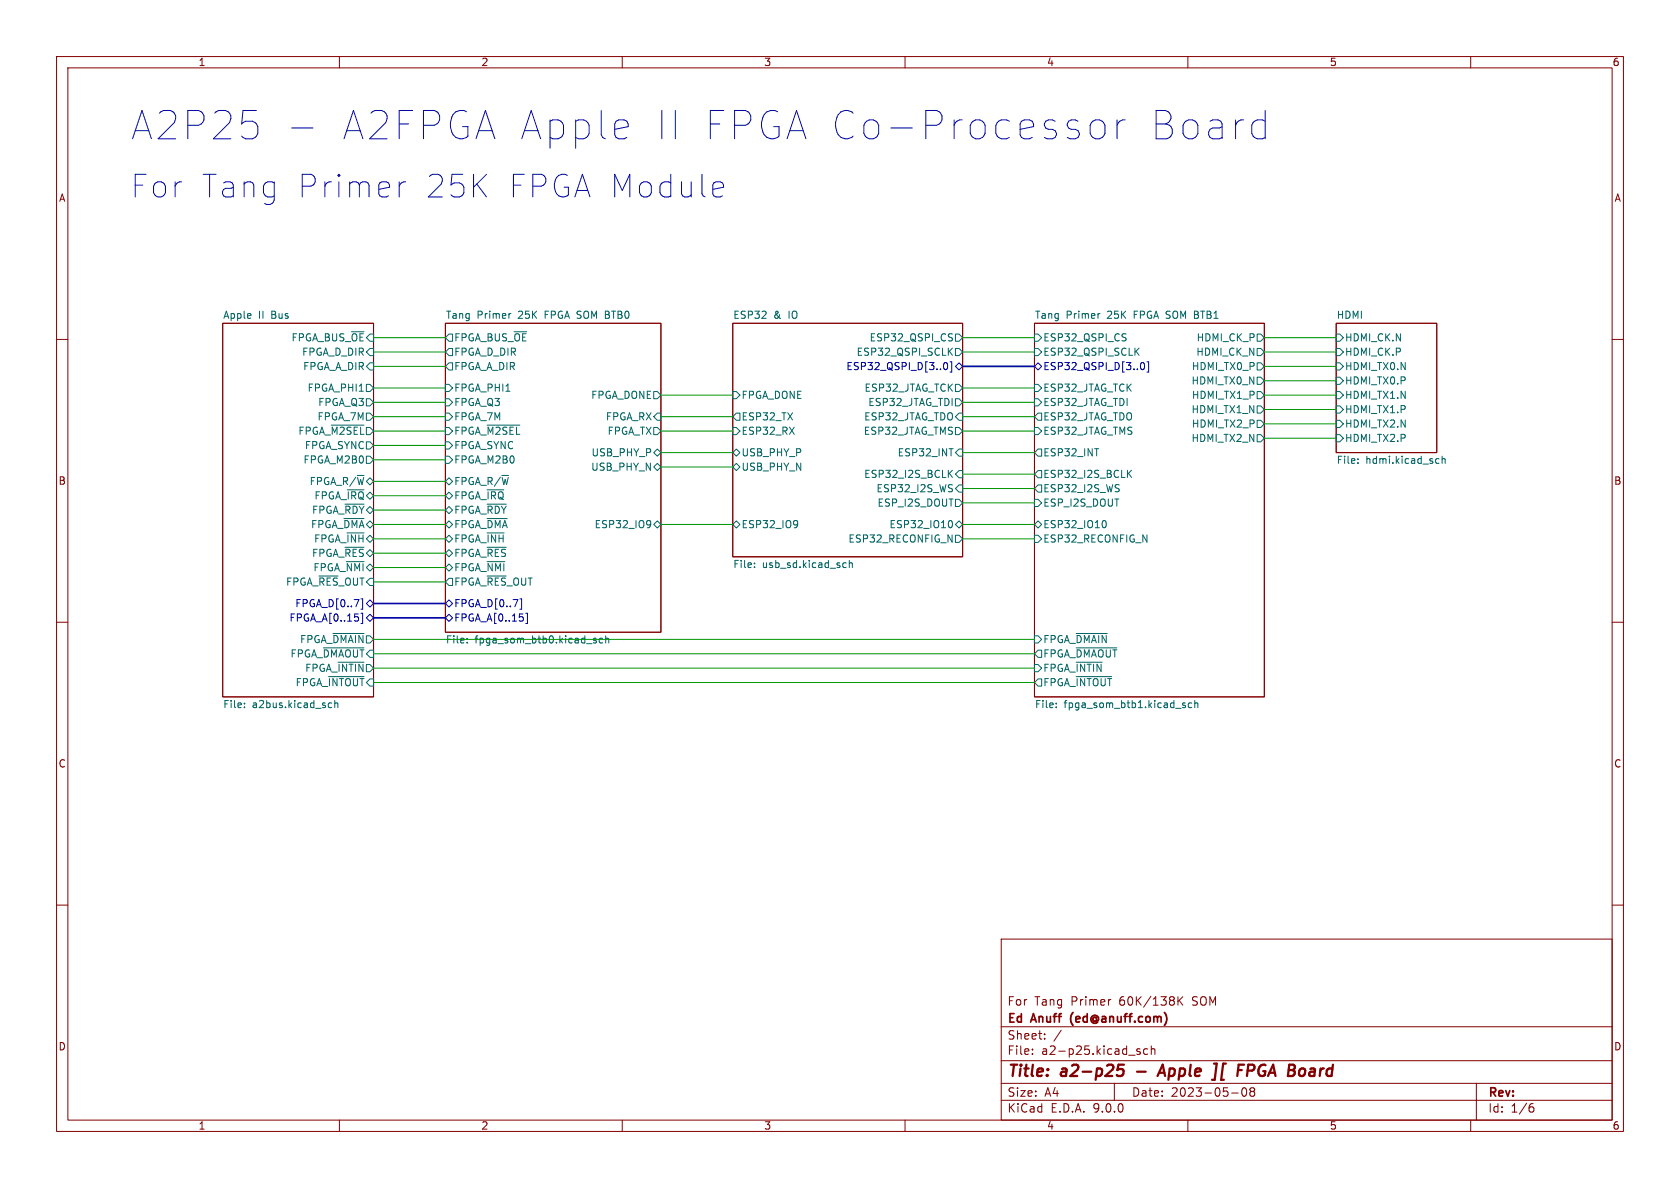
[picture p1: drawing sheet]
<svg xmlns="http://www.w3.org/2000/svg" width="297mm" height="210mm" viewBox="0 0 297 210" stroke-linecap="round" stroke-linejoin="round" font-family="sans-serif">
<g fill="none" stroke="#840000" stroke-width=".18">
<path d="M10 10h277v190h-277zM12 12h273v186h-273zM60 10v2M110 10v2M160 10v2M210 10v2M260 10v2M39.4 57.2h26.6v66h-26.6zM78.7 57.2h38.1v54.6h-38.1zM129.5 57.2h40.7v41.2h-40.7zM182.9 57.2h40.6v66h-40.6zM236.2 57.2h17.8v22.8h-17.8z"/>
<path d="M10 60h2M285 60h2M10 110h2M285 110h2M10 160h2M177 166h108v32h-108zM196.2 176.7h.2M208.2 176.2v1.5M208.5 176.8l.6 .9M209.1 176.2l-.9 .9M285 160h2M60 198v2"/>
<path d="M110 198v2M160 198v2M177 194.5h108M177 191.5h108M177 187.5h108M177 181.5h108M182.5 186.3v.1M182.5 185.5v.1M184.7 183.6v.1M184.7 182.8v.1M187.6 182.1l-1.3 2M197 191.5v3"/>
<path d="M201 185.8l.5 .2 .1 .2-.2 .2-.4-.1M201 185.5h.5M202.9 185.5l-.4-.1-.3 .3v.4l.1 .2h.6M203.5 185.5l.2-.1 .4 .1 .1 .9M203.5 184.9v1.5M210 198v2M217.7 193.2h1.2M219.7 192.4a1 1 0 0 0 .2 1.4 .81 .81 0 0 0 .6-.6 .81 .81 0 0 0-.3-.8M221.2 192.9l-.2 .3v.5l.2 .1 .5-.1 .1-.2-.1-.4-.2-.2M221.2 192.9l-.2-.2 .2-.4 .5 .1 .1 .2-.3 .3M221.2 192.9h.3M260 198v2"/>
<path d="M261 191.5v6.5M270.6 195.7h.4l.2 .3-.1 .5-.5 .1M271 195.1l-.4 .1"/>
</g>
<path d="M198.7 188.2h-1l-.2 1 .3-.2 .7 .1 .1 .3v.4l-.4 .4-.7-.1M201 189.4h1.5M204.6 190.2l1-2 .4 2M204.9 189.6h.9M216.2 188l-.3 2.9h.5M220.6 189.3h.7M221.5 188.2h-.8l-.3 2M230.6 189l.2 .3-.2 .7" fill="none" stroke="#840000" stroke-width=".4"/>
<g fill="none" stroke="#006464" stroke-width=".18">
<path d="M78.7 59.7l.7-.6h.6v1.2h-.6zM90.3 55.4l-.2 .1M168.2 59l.2 .1M168.3 59.8v.3M168.9 59.1h.6l.7 .6-.7 .6h-.6zM182.9 59.1h.6l.6 .6-.6 .6h-.6zM194.5 55.4l-.3 .1M198.9 59l.2 .1M199 59.8v.3M222.2 59.1h.7l.6 .6-.6 .6h-.7zM236.2 59.1h.7l.6 .6-.6 .6h-.7zM58.6 75.2h5.8"/>
<path d="M64.8 67.9h.6l.6 .7-.6 .6h-.6zM64.8 73h.6l.6 .7-.6 .6h-.6zM64.8 78.1h.6l.6 .6-.6 .7h-.6zM64.8 70.5h.6l.6 .6-.6 .7h-.6zM65.4 64.1h.6v1.3h-.6l-.6-.6zM65.4 61.6h.6v1.3h-.6l-.6-.7zM78.7 73h.7l.6 .7-.6 .6h-.7zM78.7 67.9h.7l.6 .7-.6 .6h-.7zM78.7 70.5h.7l.6 .6-.6 .7h-.7zM78.7 78.1h.7l.6 .6-.6 .7h-.7zM78.7 75.6h.7l.6 .6-.6 .6h-.7zM78.7 64.8l.7-.7h.6v1.3h-.6z"/>
<path d="M79.4 61.6h.6v1.3h-.6l-.7-.7zM86.1 75.2h5.8M115.6 69.2h.6l.6 .7-.6 .6h-.6zM115.6 75.6h.6l.6 .6-.6 .6h-.6zM116.2 73h.6v1.3h-.6l-.6-.6zM129.5 75.6h.7l.6 .6-.6 .6h-.7zM129.5 69.2h.7l.6 .7-.6 .6h-.7zM130.2 73h.6v1.3h-.6l-.7-.6zM167.8 62.1l.6 .7M168.4 61.5l-.7 .8M168.9 61.6h.6l.7 .6-.7 .7h-.6zM168.9 67.9h.6l.7 .7-.7 .6h-.6z"/>
<path d="M168.9 70.5h.6l.7 .6-.7 .7h-.6zM168.9 75.6h.6l.7 .6-.7 .6h-.6zM169.5 73h.7v1.3h-.7l-.6-.6zM169.5 79.4h.7v1.2h-.7l-.6-.6zM182.9 61.6h.6l.6 .6-.6 .7h-.6zM182.9 67.9h.6l.6 .7-.6 .6h-.6zM182.9 70.5h.6l.6 .6-.6 .7h-.6zM182.9 75.6h.6l.6 .6-.6 .6h-.6zM183.5 73h.6v1.3h-.6l-.6-.6zM183.5 79.4h.6v1.2h-.6l-.6-.6zM200.8 62.1l.6 .7M201.4 61.5l-.8 .8"/>
<path d="M222.2 61.6h.7l.6 .6-.6 .7h-.7zM222.2 66.7h.7l.6 .6-.6 .6h-.7zM222.2 64.1h.7l.6 .7-.6 .6h-.7zM222.2 71.8h.7l.6 .6-.6 .6h-.7zM222.2 69.2h.7l.6 .7-.6 .6h-.7zM222.2 76.8h.7l.6 .7-.6 .6h-.7zM222.2 74.3h.7l.6 .6-.6 .7h-.7zM236.2 61.6h.7l.6 .6-.6 .7h-.7zM236.2 64.1h.7l.6 .7-.6 .6h-.7zM236.2 66.7h.7l.6 .6-.6 .6h-.7zM236.2 69.2h.7l.6 .7-.6 .6h-.7zM236.2 71.8h.7l.6 .6-.6 .6h-.7z"/>
<path d="M236.2 74.3h.7l.6 .6-.6 .7h-.7zM236.2 76.8h.7l.6 .7-.6 .6h-.7zM60.8 91.7h3.6M61 89.1h3.4M61 96.7h3.4M61.2 99.3h3.2M61.3 94.2h3.1M61.4 86.6h3M64.8 80.6h.6l.6 .7-.6 .6h-.6zM78.7 80.6h.7l.6 .7-.6 .6h-.7zM78.7 85.1l.7-.6 .6 .6-.6 .6zM78.7 92.7l.7-.6 .6 .6-.6 .6z"/>
<path d="M78.7 95.3l.7-.7 .6 .7-.6 .6zM78.7 87.6l.7-.6 .6 .6-.6 .7zM78.7 90.2l.7-.7 .6 .7-.6 .6zM78.7 97.8l.7-.6 .6 .6-.6 .6zM86.1 91.7h3.6M86.1 94.2h3M86.1 86.6h3M86.1 99.3h3.1M86.1 89.1h3.4M86.1 96.7h3.4M114.8 92l.2 .1a1.07 1.07 0 0 1-.1 1.1M115 92.6l-.2 .2"/>
<path d="M115.6 82.6l.6-.7 .6 .7-.6 .6zM115.6 80l.6-.6 .6 .6-.6 .6zM115.6 92.7l.6-.6 .6 .6-.6 .6zM129.5 82.6l.7-.7 .6 .7-.6 .6zM129.5 80l.7-.6 .6 .6-.6 .6zM129.5 92.7l.7-.6 .6 .6-.6 .6zM133.4 99.5v.2M140.8 92l.2 .1a1.07 1.07 0 0 1-.2 1.1M141 92.6l-.2 .2M149.2 99.5h.4M150.1 99.6l.2-.1h.3l.1 .8M150.1 99.1v1.2"/>
<path d="M167.8 83.7l.6 .7M168 92a.68 .68 0 0 1 .4 .7 .68 .68 0 0 1-.4 .6M168.2 85.7h.2M168.3 86.5v.3M168.4 83.1l-.7 .8M168.9 88.3h.6l.7 .6-.7 .6h-.6zM168.9 92.7l.6-.6 .7 .6-.7 .6zM168.9 94.6h.6l.7 .7-.7 .6h-.6zM169.5 83.2h.7v1.3h-.7l-.6-.7zM169.5 85.7h.7v1.3h-.7l-.6-.6zM182.9 88.3h.6l.6 .6-.6 .6h-.6zM182.9 92.7l.6-.6 .6 .6-.6 .6z"/>
<path d="M182.9 94.6h.6l.6 .7-.6 .6h-.6zM183.5 83.2h.6v1.3h-.6l-.6-.7zM183.5 85.7h.6v1.3h-.6l-.6-.6zM195.1 92a.68 .68 0 0 1 .5 .7 .68 .68 0 0 1-.5 .6M197.7 85.7h.2M197.8 86.5v.3M199.5 83.7l.5 .7M200 83.1l-.7 .8M240.1 81.8v.1M240.1 81.1v.2M254 81.1h.4M254.4 81.9h-.4"/>
<path d="M254.9 81.2l.2-.1h.3l.1 .8M254.9 80.6v1.3M56.4 101.8h3.4M57.2 114.5h7.2M58.1 119.6h6.3M58.9 112h5.5M59.8 117.1h4.6M78.7 100.3l.7-.6 .6 .6-.6 .7zM79.4 102.2h.6v1.3h-.6l-.7-.6zM82.6 113.5v.2M82.6 112.9v.1M86.1 101.8h3.4"/>
<path d="M105 113.2l.4 .1v.2l-.1 .2-.4-.1M105 112.9h.4M106.5 112.9l-.3-.1-.3 .3 .2 .5h.4M107.1 112.9l.2-.1 .3 .1v.8M107.1 112.4v1.3M133.4 100.2v.1M149.6 100.3h-.4M182.9 112.4h.6l.6 .6-.6 .7h-.6zM182.9 117.5h.6l.6 .6-.6 .6h-.6zM183.5 114.9h.6v1.3h-.6l-.6-.6zM190.3 112h5.4M190.3 114.5h7.1"/>
<path d="M190.3 117.1h4.5M190.3 119.6h6.2M43.2 125v.1M43.2 124.3v.1M58.2 125h.4M58.2 124.3h.4M59.2 124.4l.2-.1h.3v.8M59.2 123.8v1.3M183.5 120h.6v1.3h-.6l-.6-.6zM186.7 125v.1M186.7 124.3v.1M209.1 124.6l.4 .1 .1 .2-.2 .2-.4-.1"/>
<path d="M209.1 124.3h.4M210.7 124.3h-.4l-.2 .2 .1 .5h.5M211.2 124.4l.2-.1h.3l.1 .8M211.2 123.8v1.3"/>
</g>
<g fill="none" stroke="#000084" stroke-width=".18">
<path d="M166.9 64.2l.2-.1a.68 .68 0 0 1 .4 .6 .68 .68 0 0 1-.4 .6l-.2-.1M168 64h.3v1.8h-.3M168.9 64.8l.6-.7 .7 .7-.7 .6zM182.9 64.8l.6-.7 .6 .7-.6 .6zM201.7 64.2l.2-.1a.68 .68 0 0 1 .5 .6 .68 .68 0 0 1-.5 .6l-.2-.1M202.8 64h.3v1.8h-.3M63.8 108.4h.3v1.8h-.3M63.8 105.9h.3v1.8h-.3M64.8 109.2l.6-.6 .6 .6-.6 .7zM64.8 106.7l.6-.7 .6 .7-.6 .6zM78.7 109.2l.7-.6 .6 .6-.6 .7zM78.7 106.7l.7-.7 .6 .7-.6 .6z"/>
<path d="M91.9 105.9h.3v1.8h-.3M92.9 108.4h.3v1.8h-.3"/>
</g>
<path d="M170.2 64.8h12.7M66 109.2h12.7M66 106.7h12.7" fill="none" stroke="#000084" stroke-width=".3"/>
<g fill="none" stroke="#009600" stroke-width=".18">
<path d="M66 59.7h12.7M170.2 59.7h12.7M223.5 59.7h12.7M66 71.1h12.7M66 76.2h12.7M66 73.7h12.7M66 62.2h12.7M66 78.7h12.7M66 64.8h12.7M66 68.6h12.7M116.8 69.9h12.7M116.8 76.2h12.7"/>
<path d="M116.8 73.7h12.7M170.2 71.1h12.7M170.2 76.2h12.7M170.2 73.7h12.7M170.2 62.2h12.7M170.2 68.6h12.7M223.5 69.9h12.7M223.5 62.2h12.7M223.5 64.8h12.7M223.5 67.3h12.7M223.5 74.9h12.7M223.5 77.5h12.7"/>
<path d="M223.5 72.4h12.7M66 90.2h12.7M66 85.1h12.7M66 97.8h12.7M66 92.7h12.7M66 81.3h12.7M66 95.3h12.7M66 87.6h12.7M116.8 82.6h12.7M116.8 80h12.7M116.8 92.7h12.7M170.2 80h12.7"/>
<path d="M170.2 92.7h12.7M170.2 95.3h12.7M170.2 83.8h12.7M170.2 86.4h12.7M170.2 88.9h12.7M66 113h116.9M66 115.6h116.9M66 118.1h116.9M66 102.9h12.7M66 100.3h12.7M66 120.7h116.9"/>
</g>
<path d="M223.7 19.5v5M51.5 22.6h3.8M70.6 32.1v2.7M71.7 32.1a1.02 1.02 0 0 0-1.1 .8M84.3 32.5l1.7 2.3M86 30.8l-2.3 2.3M109.4 21.2h.9l.5 .2 .3 .5v.5l-2.4 .5M110.8 24.3l-.5 .2h-.9M126 33.5l1.9-.4v-.4l-.2-.4-.4-.2h-.7l-.4 .2-.2 .4v1.5l.2 .4 .4 .2h.7l.4-.2M190.6 21.4l-.5-.2h-.7l-.5 .2-.2 .5 .2 .7 .5 .3h.7l.5 .2 .2 .5-.2 .7-.5 .2h-.9l-.5-.2M193.2 21.4a1.36 1.36 0 0 1 2.1 .7v1.5a1.36 1.36 0 0 1-1.3 1 1.36 1.36 0 0 1-1.3-1v-1.5zM223.7 21.4l-.5-.2h-1l-.4 .2-.5 .7v1.5l.5 .7 .4 .2h1l.5-.2" fill="none" stroke="#0000c2" stroke-width=".18"/>
<g font-size="7" fill="#0000c2">
<text x="22.9" y="25.2">A2P25</text>
<text x="59.2" y="25.2">A2FPGA Apple</text>
<text x="113.5" y="25.2">II FPGA Co-Processor</text>
<text x="199.3" y="25.2">Board</text>
</g>
<g font-size="5.6" fill="#0000c2">
<text x="22.9" y="35.3">For Tang</text>
<text x="51.7" y="35.3">Primer</text>
<text x="74" y="35.3">25K</text>
<text x="88.3" y="35.3">FPGA Module</text>
</g>
<g font-size="2.8" fill="#840000">
<text x="178" y="190.9">Title:</text>
<text x="187.7" y="190.9">a2-p25</text>
<text x="206.6" y="190.9">Apple</text>
<text x="217" y="190.9">][</text>
<text x="222" y="190.9">FPGA</text>
<text x="231.8" y="190.9">Board</text>
</g>
<g font-size="2.1" fill="#840000">
<text x="178" y="178">For</text>
<text x="182.9" y="178">Tang</text>
<text x="189.4" y="178">Primer</text>
<text x="198" y="178">60K/138K</text>
<text x="211.1" y="178">SOM</text>
<text x="178" y="184">Sheet:</text>
<text x="178" y="181.2">Ed</text>
<text x="182.5" y="181.2">Anuff</text>
<text x="189.9" y="181.2">(ed@anuff.com)</text>
<text x="178" y="186.7">File:</text>
<text x="184.1" y="186.7">a2-p25.kicad_sch</text>
<text x="178" y="196.9">KiCad</text>
<text x="178" y="194.1">Size:</text>
<text x="184.7" y="194.1">A4</text>
<text x="185.7" y="196.9">E.D.A.</text>
<text x="193.3" y="196.9">9.0.0</text>
<text x="200" y="194.1">Date:</text>
<text x="207" y="194.1">2023-05-08</text>
<text x="263" y="194.3">Rev:</text>
<text x="263" y="196.9">Id:</text>
<text x="267.1" y="196.9">1/6</text>
</g>
<g font-size="1.8" fill="#840000">
<text x="35" y="11.9">1</text>
<text x="85" y="11.9">2</text>
<text x="135" y="11.9">3</text>
<text x="185" y="11.9">4</text>
<text x="235" y="11.9">5</text>
<text x="285" y="11.9">6</text>
<text x="10.3" y="35.9">A</text>
<text x="285.3" y="35.9">A</text>
<text x="10.3" y="85.9">B</text>
<text x="285.3" y="85.9">B</text>
<text x="10.3" y="135.9">C</text>
<text x="285.3" y="135.9">C</text>
<text x="10.3" y="185.9">D</text>
<text x="285.3" y="185.9">D</text>
<text x="35" y="199.9">1</text>
<text x="85" y="199.9">2</text>
<text x="135" y="199.9">3</text>
<text x="185" y="199.9">4</text>
<text x="235" y="199.9">5</text>
<text x="285" y="199.9">6</text>
</g>
<g font-size="1.8" fill="#006464">
<text x="39.4" y="56.4">Apple</text>
<text x="45.7" y="56.4">II</text>
<text x="48.1" y="56.4">Bus</text>
<text x="78.7" y="56.4">Tang</text>
<text x="84.3" y="56.4">Primer</text>
<text x="91.7" y="56.4">25K</text>
<text x="96.6" y="56.4">FPGA SOM BTB0</text>
<text x="129.5" y="56.4">ESP32</text>
<text x="136.8" y="56.4">&amp;</text>
<text x="139.5" y="56.4">IO</text>
<text x="182.9" y="56.4">Tang</text>
<text x="188.5" y="56.4">Primer</text>
<text x="195.9" y="56.4">25K</text>
<text x="200.7" y="56.4">FPGA SOM BTB1</text>
<text x="236.2" y="56.4">HDMI</text>
<text x="51.4" y="60.6">FPGA_BUS_~{OE}</text>
<text x="53.3" y="63.1">FPGA_D_DIR</text>
<text x="53.5" y="65.6">FPGA_A_DIR</text>
<text x="80.2" y="65.6">FPGA_A_DIR</text>
<text x="80.2" y="60.6">FPGA_BUS_~{OE}</text>
<text x="80.2" y="63.1">FPGA_D_DIR</text>
<text x="151.3" y="63.1">ESP32_QSPI_SCLK</text>
<text x="153.6" y="60.6">ESP32_QSPI_CS</text>
<text x="184.3" y="60.6">ESP32_QSPI_CS</text>
<text x="184.3" y="63.1">ESP32_QSPI_SCLK</text>
<text x="210.6" y="65.6">HDMI_TX0_P</text>
<text x="211.4" y="63.1">HDMI_CK_N</text>
<text x="211.5" y="60.6">HDMI_CK_P</text>
<text x="237.7" y="60.6">HDMI_CK.N</text>
<text x="237.7" y="63.1">HDMI_CK.P</text>
<text x="237.7" y="65.6">HDMI_TX0.N</text>
<text x="54.3" y="69.4">FPGA_PHI1</text>
<text x="56.2" y="72">FPGA_Q3</text>
<text x="80.2" y="69.4">FPGA_PHI1</text>
<text x="80.2" y="72">FPGA_Q3</text>
<text x="104.4" y="70.7">FPGA_DONE</text>
<text x="131" y="70.7">FPGA_DONE</text>
<text x="152.7" y="69.4">ESP32_JTAG_TCK</text>
<text x="153.4" y="72">ESP32_JTAG_TDI</text>
<text x="184.3" y="69.4">ESP32_JTAG_TCK</text>
<text x="184.3" y="72">ESP32_JTAG_TDI</text>
<text x="210.5" y="68.2">HDMI_TX0_N</text>
<text x="210.6" y="70.7">HDMI_TX1_P</text>
<text x="237.7" y="68.2">HDMI_TX0.P</text>
<text x="237.7" y="70.7">HDMI_TX1.N</text>
<text x="52.6" y="77.1">FPGA_~{M2SEL}</text>
<text x="56" y="74.5">FPGA_7M</text>
<text x="80.2" y="74.5">FPGA_7M</text>
<text x="80.2" y="77.1">FPGA_~{M2SEL}</text>
<text x="107" y="74.5">FPGA_RX</text>
<text x="107.3" y="77.1">FPGA_TX</text>
<text x="131" y="77.1">ESP32_RX</text>
<text x="131" y="74.5">ESP32_TX</text>
<text x="152.6" y="77.1">ESP32_JTAG_TMS</text>
<text x="152.7" y="74.5">ESP32_JTAG_TDO</text>
<text x="184.3" y="74.5">ESP32_JTAG_TDO</text>
<text x="184.3" y="77.1">ESP32_JTAG_TMS</text>
<text x="210.5" y="73.3">HDMI_TX1_N</text>
<text x="210.6" y="75.8">HDMI_TX2_P</text>
<text x="237.7" y="73.3">HDMI_TX1.P</text>
<text x="237.7" y="75.8">HDMI_TX2.N</text>
<text x="53.6" y="82.1">FPGA_M2B0</text>
<text x="53.8" y="79.6">FPGA_SYNC</text>
<text x="80.2" y="82.1">FPGA_M2B0</text>
<text x="80.2" y="79.6">FPGA_SYNC</text>
<text x="104.4" y="83.4">USB_PHY_N</text>
<text x="104.5" y="80.9">USB_PHY_P</text>
<text x="131" y="83.4">USB_PHY_N</text>
<text x="131" y="80.9">USB_PHY_P</text>
<text x="158.6" y="80.9">ESP32_INT</text>
<text x="184.3" y="80.9">ESP32_INT</text>
<text x="210.5" y="78.3">HDMI_TX2_N</text>
<text x="236.2" y="82.3">File:</text>
<text x="237.7" y="78.3">HDMI_TX2.P</text>
<text x="241.4" y="82.3">hdmi.kicad_sch</text>
<text x="54.6" y="86">FPGA_R/~{W}</text>
<text x="55.5" y="88.5">FPGA_~{IRQ}</text>
<text x="80.2" y="86">FPGA_R/~{W}</text>
<text x="80.2" y="88.5">FPGA_~{IRQ}</text>
<text x="152.7" y="84.7">ESP32_I2S_BCLK</text>
<text x="154.8" y="87.2">ESP32_I2S_WS</text>
<text x="155" y="89.8">ESP_I2S_DOUT</text>
<text x="184.3" y="84.7">ESP32_I2S_BCLK</text>
<text x="184.3" y="87.2">ESP32_I2S_WS</text>
<text x="184.3" y="89.8">ESP_I2S_DOUT</text>
<text x="54.9" y="93.6">FPGA_~{DMA}</text>
<text x="55.1" y="91">FPGA_~{RDY}</text>
<text x="80.2" y="93.6">FPGA_~{DMA}</text>
<text x="80.2" y="91">FPGA_~{RDY}</text>
<text x="105" y="93.6">ESP32_IO9</text>
<text x="131" y="93.6">ESP32_IO9</text>
<text x="157.1" y="93.6">ESP32_IO10</text>
<text x="184.3" y="93.6">ESP32_IO10</text>
<text x="55.1" y="98.7">FPGA_~{RES}</text>
<text x="55.3" y="101.2">FPGA_~{NMI}</text>
<text x="55.4" y="96.1">FPGA_~{INH}</text>
<text x="80.2" y="96.1">FPGA_~{INH}</text>
<text x="80.2" y="101.2">FPGA_~{NMI}</text>
<text x="80.2" y="98.7">FPGA_~{RES}</text>
<text x="129.5" y="100.7">File:</text>
<text x="134.8" y="100.7">usb_sd.kicad_sch</text>
<text x="149.9" y="96.1">ESP32_RECONFIG_N</text>
<text x="184.3" y="96.1">ESP32_RECONFIG_N</text>
<text x="50.5" y="103.7">FPGA_~{RES}_OUT</text>
<text x="80.2" y="103.7">FPGA_~{RES}_OUT</text>
<text x="52.9" y="113.9">FPGA_~{DMAIN}</text>
<text x="184.3" y="113.9">FPGA_~{DMAIN}</text>
<text x="51.3" y="116.4">FPGA_~{DMAOUT}</text>
<text x="53.9" y="119">FPGA_~{INTIN}</text>
<text x="78.7" y="114.1">File:</text>
<text x="84" y="114.1">fpga_som_btb0.kicad_sch</text>
<text x="184.3" y="116.4">FPGA_~{DMAOUT}</text>
<text x="184.3" y="119">FPGA_~{INTIN}</text>
<text x="39.4" y="125.5">File:</text>
<text x="44.6" y="125.5">a2bus.kicad_sch</text>
<text x="52.2" y="121.5">FPGA_~{INTOUT}</text>
<text x="182.9" y="125.5">File:</text>
<text x="184.3" y="121.5">FPGA_~{INTOUT}</text>
<text x="188.1" y="125.5">fpga_som_btb1.kicad_sch</text>
</g>
<g font-size="1.8" fill="#000084">
<text x="149.5" y="65.6">ESP32_QSPI_D[3..0]</text>
<text x="184.3" y="65.6">ESP32_QSPI_D[3..0]</text>
<text x="52.1" y="107.5">FPGA_D[0..7]</text>
<text x="80.2" y="107.5">FPGA_D[0..7]</text>
<text x="51.1" y="110.1">FPGA_A[0..15]</text>
<text x="80.2" y="110.1">FPGA_A[0..15]</text>
</g>
</svg>
